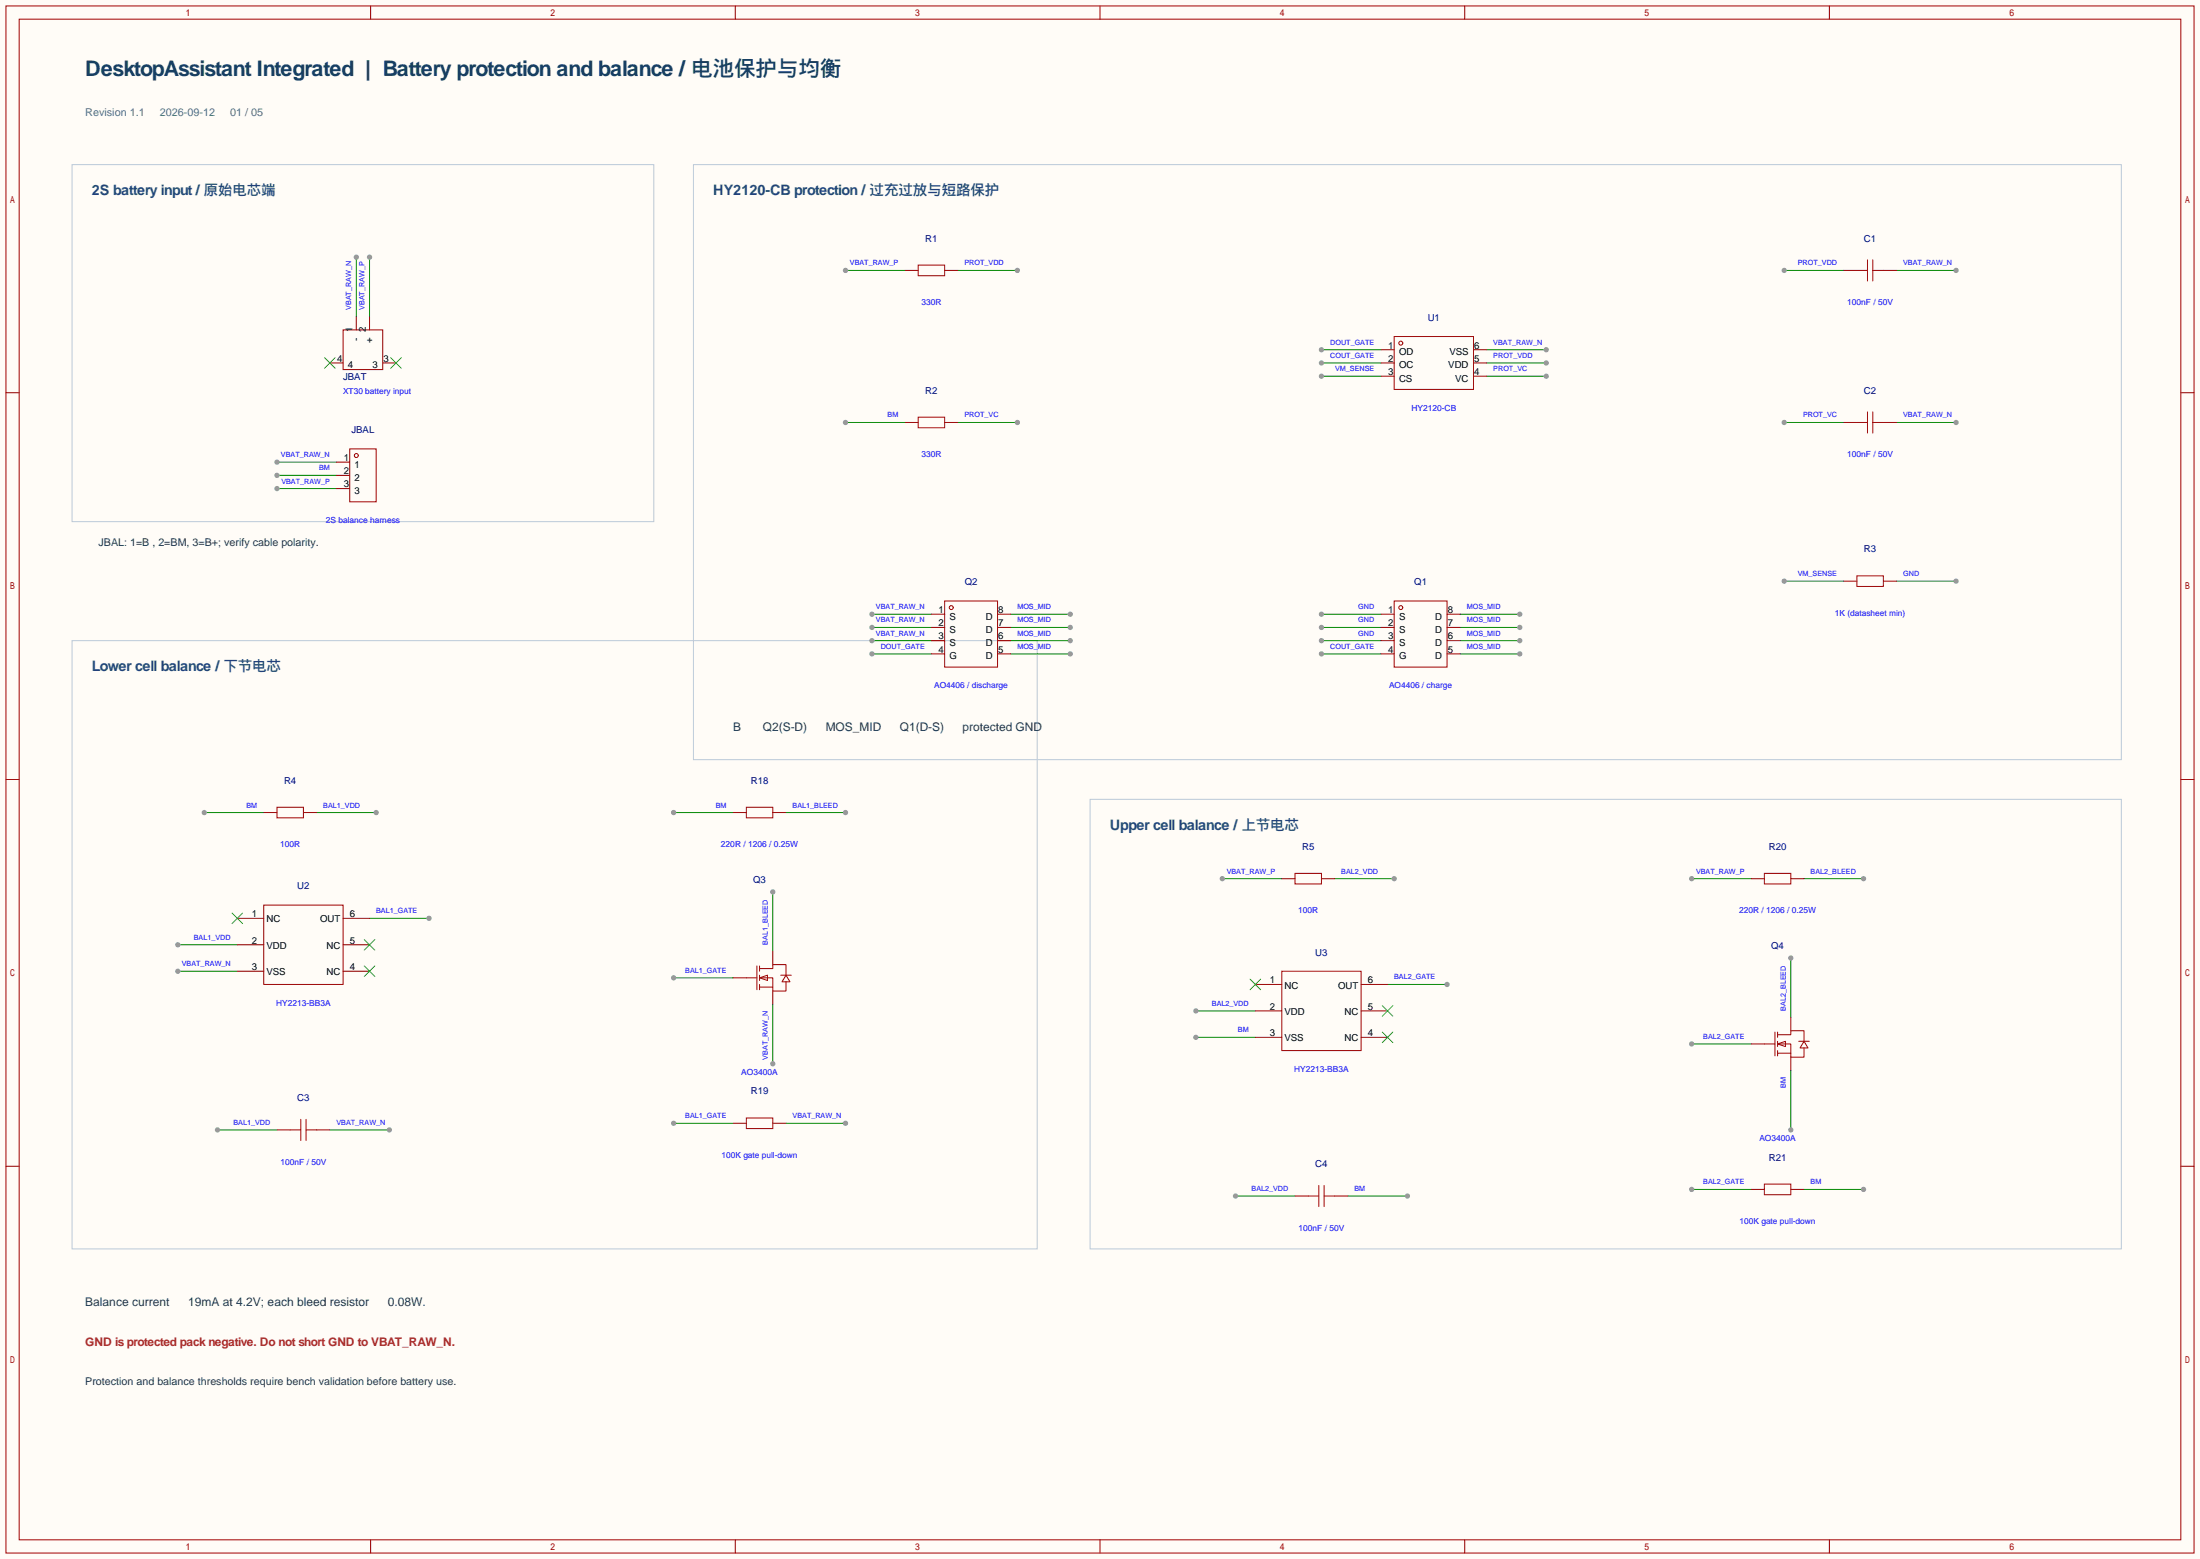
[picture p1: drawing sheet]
<svg xmlns="http://www.w3.org/2000/svg" width="423mm" height="299mm" viewBox="0 0 423 299" stroke-linecap="round" stroke-linejoin="round" font-family="sans-serif">
<path d="M0 0h422.7v299.5h-422.7z" fill="#fffcf7"/>
<path d="M13.8 31.6h111.8v68.6h-111.8zM133.2 31.6h274.3v114.3h-274.3zM13.8 123.1h185.5v116.8h-185.5zM209.4 153.5h198.1v86.4h-198.1z" fill="none" stroke="#bac9d9" stroke-width=".19"/>
<g fill="none" stroke="#a10000" stroke-width=".19">
<path d="M1.1 1.1h420.4v297.2h-420.4zM3.7 3.7h415.3v292.1h-415.3zM71.2 1.1v2.6M141.3 1.1v2.6M211.3 1.1v2.6M281.4 1.1v2.6M351.5 1.1v2.6M1.1 75.4h2.6M419 75.4h2.5M1.1 149.7h2.6M419 149.7h2.5M1.1 224h2.6"/>
<path d="M419 224h2.5M71.2 295.8v2.5M141.3 295.8v2.5M211.3 295.8v2.5M281.4 295.8v2.5M351.5 295.8v2.5"/>
</g>
<path d="M253.9 123.1h11.4" fill="none" stroke="#008700" stroke-width=".19"/>
<circle cx="253.9" cy="123.1" r=".51" fill="#999"/>
<path d="M39.2 156.1h11.5" fill="none" stroke="#008700" stroke-width=".19"/>
<circle cx="39.2" cy="156.1" r=".51" fill="#999"/>
<path d="M253.9 125.6h11.4" fill="none" stroke="#008700" stroke-width=".19"/>
<circle cx="253.9" cy="125.6" r=".51" fill="#999"/>
<path d="M63.4 217h11.4" fill="none" stroke="#008700" stroke-width=".19"/>
<circle cx="74.8" cy="217" r=".51" fill="#999"/>
<path d="M151 156.1h11.4" fill="none" stroke="#008700" stroke-width=".19"/>
<circle cx="162.4" cy="156.1" r=".51" fill="#999"/>
<path d="M266.6 189.1h11.4" fill="none" stroke="#008700" stroke-width=".19"/>
<circle cx="278" cy="189.1" r=".51" fill="#999"/>
<path d="M34.2 181.5h11.4" fill="none" stroke="#008700" stroke-width=".19"/>
<circle cx="34.2" cy="181.5" r=".51" fill="#999"/>
<path d="M60.8 156.1h11.5" fill="none" stroke="#008700" stroke-width=".19"/>
<circle cx="72.3" cy="156.1" r=".51" fill="#999"/>
<path d="M253.9 120.5h11.4" fill="none" stroke="#008700" stroke-width=".19"/>
<circle cx="253.9" cy="120.5" r=".51" fill="#999"/>
<path d="M71 176.4h11.4" fill="none" stroke="#008700" stroke-width=".19"/>
<circle cx="82.4" cy="176.4" r=".51" fill="#999"/>
<path d="M129.4 187.8h11.4" fill="none" stroke="#008700" stroke-width=".19"/>
<circle cx="129.4" cy="187.8" r=".51" fill="#999"/>
<path d="M151 215.8h11.4" fill="none" stroke="#008700" stroke-width=".19"/>
<circle cx="162.4" cy="215.8" r=".51" fill="#999"/>
<path d="M148.5 171.3v11.5" fill="none" stroke="#008700" stroke-width=".19"/>
<circle cx="148.5" cy="171.3" r=".51" fill="#999"/>
<path d="M325 200.5h11.4" fill="none" stroke="#008700" stroke-width=".19"/>
<circle cx="325" cy="200.5" r=".51" fill="#999"/>
<path d="M325 168.8h11.4" fill="none" stroke="#008700" stroke-width=".19"/>
<circle cx="325" cy="168.8" r=".51" fill="#999"/>
<path d="M344 184v11.5" fill="none" stroke="#008700" stroke-width=".19"/>
<circle cx="344" cy="184" r=".51" fill="#999"/>
<path d="M41.8 217h11.4" fill="none" stroke="#008700" stroke-width=".19"/>
<circle cx="41.8" cy="217" r=".51" fill="#999"/>
<path d="M285.6 69.7h11.5" fill="none" stroke="#008700" stroke-width=".19"/>
<circle cx="297.1" cy="69.7" r=".51" fill="#999"/>
<path d="M184 51.9h11.5" fill="none" stroke="#008700" stroke-width=".19"/>
<circle cx="195.5" cy="51.9" r=".51" fill="#999"/>
<path d="M184 81.2h11.5" fill="none" stroke="#008700" stroke-width=".19"/>
<circle cx="195.5" cy="81.2" r=".51" fill="#999"/>
<path d="M364.4 51.9h11.4" fill="none" stroke="#008700" stroke-width=".19"/>
<circle cx="375.8" cy="51.9" r=".51" fill="#999"/>
<path d="M364.4 81.2h11.4" fill="none" stroke="#008700" stroke-width=".19"/>
<circle cx="375.8" cy="81.2" r=".51" fill="#999"/>
<path d="M259 229.7h11.4" fill="none" stroke="#008700" stroke-width=".19"/>
<circle cx="270.4" cy="229.7" r=".51" fill="#999"/>
<path d="M194.2 118h11.4" fill="none" stroke="#008700" stroke-width=".19"/>
<circle cx="205.6" cy="118" r=".51" fill="#999"/>
<path d="M253.9 118h11.4" fill="none" stroke="#008700" stroke-width=".19"/>
<circle cx="253.9" cy="118" r=".51" fill="#999"/>
<path d="M229.7 194.2h11.5" fill="none" stroke="#008700" stroke-width=".19"/>
<circle cx="229.7" cy="194.2" r=".51" fill="#999"/>
<path d="M229.7 199.3h11.5" fill="none" stroke="#008700" stroke-width=".19"/>
<circle cx="229.7" cy="199.3" r=".51" fill="#999"/>
<path d="M234.8 168.8h11.5" fill="none" stroke="#008700" stroke-width=".19"/>
<circle cx="234.8" cy="168.8" r=".51" fill="#999"/>
<path d="M344 205.6v11.4" fill="none" stroke="#008700" stroke-width=".19"/>
<circle cx="344" cy="217" r=".51" fill="#999"/>
<path d="M346.6 228.5h11.4" fill="none" stroke="#008700" stroke-width=".19"/>
<circle cx="358" cy="228.5" r=".51" fill="#999"/>
<path d="M129.4 215.8h11.4" fill="none" stroke="#008700" stroke-width=".19"/>
<circle cx="129.4" cy="215.8" r=".51" fill="#999"/>
<path d="M148.5 192.9v11.4" fill="none" stroke="#008700" stroke-width=".19"/>
<circle cx="148.5" cy="204.3" r=".51" fill="#999"/>
<path d="M68.5 49.4v11.4" fill="none" stroke="#008700" stroke-width=".19"/>
<circle cx="68.5" cy="49.4" r=".51" fill="#999"/>
<path d="M71 49.4v11.4" fill="none" stroke="#008700" stroke-width=".19"/>
<circle cx="71" cy="49.4" r=".51" fill="#999"/>
<path d="M53.2 88.8h11.4" fill="none" stroke="#008700" stroke-width=".19"/>
<circle cx="53.2" cy="88.8" r=".51" fill="#999"/>
<path d="M53.2 91.3h11.4" fill="none" stroke="#008700" stroke-width=".19"/>
<circle cx="53.2" cy="91.3" r=".51" fill="#999"/>
<path d="M53.2 93.9h11.4" fill="none" stroke="#008700" stroke-width=".19"/>
<circle cx="53.2" cy="93.9" r=".51" fill="#999"/>
<path d="M253.9 67.2h11.4" fill="none" stroke="#008700" stroke-width=".19"/>
<circle cx="253.9" cy="67.2" r=".51" fill="#999"/>
<path d="M253.9 69.7h11.4" fill="none" stroke="#008700" stroke-width=".19"/>
<circle cx="253.9" cy="69.7" r=".51" fill="#999"/>
<path d="M253.9 72.3h11.4" fill="none" stroke="#008700" stroke-width=".19"/>
<circle cx="253.9" cy="72.3" r=".51" fill="#999"/>
<path d="M285.6 72.3h11.5" fill="none" stroke="#008700" stroke-width=".19"/>
<circle cx="297.1" cy="72.3" r=".51" fill="#999"/>
<path d="M237.4 229.7h11.4" fill="none" stroke="#008700" stroke-width=".19"/>
<circle cx="237.4" cy="229.7" r=".51" fill="#999"/>
<path d="M285.6 67.2h11.5" fill="none" stroke="#008700" stroke-width=".19"/>
<circle cx="297.1" cy="67.2" r=".51" fill="#999"/>
<path d="M325 228.5h11.4" fill="none" stroke="#008700" stroke-width=".19"/>
<circle cx="325" cy="228.5" r=".51" fill="#999"/>
<path d="M162.4 51.9h11.5" fill="none" stroke="#008700" stroke-width=".19"/>
<circle cx="162.4" cy="51.9" r=".51" fill="#999"/>
<path d="M346.6 168.8h11.4" fill="none" stroke="#008700" stroke-width=".19"/>
<circle cx="358" cy="168.8" r=".51" fill="#999"/>
<path d="M162.4 81.2h11.5" fill="none" stroke="#008700" stroke-width=".19"/>
<circle cx="162.4" cy="81.2" r=".51" fill="#999"/>
<path d="M256.4 168.8h11.4" fill="none" stroke="#008700" stroke-width=".19"/>
<circle cx="267.8" cy="168.8" r=".51" fill="#999"/>
<path d="M342.8 51.9h11.4" fill="none" stroke="#008700" stroke-width=".19"/>
<circle cx="342.8" cy="51.9" r=".51" fill="#999"/>
<path d="M129.4 156.1h11.4" fill="none" stroke="#008700" stroke-width=".19"/>
<circle cx="129.4" cy="156.1" r=".51" fill="#999"/>
<path d="M342.8 81.2h11.4" fill="none" stroke="#008700" stroke-width=".19"/>
<circle cx="342.8" cy="81.2" r=".51" fill="#999"/>
<path d="M364.4 111.6h11.4" fill="none" stroke="#008700" stroke-width=".19"/>
<circle cx="375.8" cy="111.6" r=".51" fill="#999"/>
<path d="M342.8 111.6h11.4" fill="none" stroke="#008700" stroke-width=".19"/>
<circle cx="342.8" cy="111.6" r=".51" fill="#999"/>
<path d="M34.2 186.6h11.4" fill="none" stroke="#008700" stroke-width=".19"/>
<circle cx="34.2" cy="186.6" r=".51" fill="#999"/>
<path d="M194.2 120.5h11.4" fill="none" stroke="#008700" stroke-width=".19"/>
<circle cx="205.6" cy="120.5" r=".51" fill="#999"/>
<path d="M194.2 123.1h11.4" fill="none" stroke="#008700" stroke-width=".19"/>
<circle cx="205.6" cy="123.1" r=".51" fill="#999"/>
<path d="M194.2 125.6h11.4" fill="none" stroke="#008700" stroke-width=".19"/>
<circle cx="205.6" cy="125.6" r=".51" fill="#999"/>
<path d="M167.5 125.6h11.4" fill="none" stroke="#008700" stroke-width=".19"/>
<circle cx="167.5" cy="125.6" r=".51" fill="#999"/>
<path d="M167.5 123.1h11.4" fill="none" stroke="#008700" stroke-width=".19"/>
<circle cx="167.5" cy="123.1" r=".51" fill="#999"/>
<path d="M167.5 120.5h11.4" fill="none" stroke="#008700" stroke-width=".19"/>
<circle cx="167.5" cy="120.5" r=".51" fill="#999"/>
<path d="M167.5 118h11.4" fill="none" stroke="#008700" stroke-width=".19"/>
<circle cx="167.5" cy="118" r=".51" fill="#999"/>
<path d="M280.5 118h11.5" fill="none" stroke="#008700" stroke-width=".19"/>
<circle cx="292" cy="118" r=".51" fill="#999"/>
<path d="M280.5 120.5h11.5" fill="none" stroke="#008700" stroke-width=".19"/>
<circle cx="292" cy="120.5" r=".51" fill="#999"/>
<path d="M280.5 123.1h11.5" fill="none" stroke="#008700" stroke-width=".19"/>
<circle cx="292" cy="123.1" r=".51" fill="#999"/>
<path d="M280.5 125.6h11.5" fill="none" stroke="#008700" stroke-width=".19"/>
<circle cx="292" cy="125.6" r=".51" fill="#999"/>
<g fill="none" stroke="#870000" stroke-width=".19">
<path d="M173.9 51.9h2.5M181.5 51.9h2.5M354.2 51.9h2.5M361.8 51.9h2.6M63.4 69.7h2.5M68.5 60.8v2.6M71 60.8v2.6M73.5 69.7h2.6M265.3 67.2h2.5M265.3 69.7h2.5M265.3 72.3h2.5M283.1 67.2h2.5"/>
<path d="M283.1 69.7h2.5M283.1 72.3h2.5M64.6 88.8h2.6M64.6 91.3h2.6M64.6 93.9h2.6M173.9 81.2h2.5M181.5 81.2h2.5M354.2 81.2h2.5M361.8 81.2h2.6M178.9 118h2.6M191.6 118h2.6M265.3 118h2.5"/>
<path d="M278 118h2.5M354.2 111.6h2.5M361.8 111.6h2.6M178.9 120.5h2.6M178.9 123.1h2.6M178.9 125.6h2.6M191.6 120.5h2.6M191.6 123.1h2.6M191.6 125.6h2.6M265.3 120.5h2.5M265.3 123.1h2.5M265.3 125.6h2.5"/>
<path d="M278 120.5h2.5M278 123.1h2.5M278 125.6h2.5M50.7 156.1h2.5M58.3 156.1h2.5M140.8 156.1h2.6M148.5 156.1h2.5M45.6 176.4h5.1M65.9 176.4h5.1M246.3 168.8h2.5M253.9 168.8h2.5M336.4 168.8h2.6"/>
<path d="M344 168.8h2.6M45.6 181.5h5.1M45.6 186.6h5.1M65.9 181.5h5.1M65.9 186.6h5.1M140.8 187.8h2.6M148.5 182.8v2.5M148.5 190.4v2.5M241.2 189.1h5.1M241.2 194.2h5.1M241.2 199.3h5.1M261.5 189.1h5.1"/>
<path d="M261.5 194.2h5.1M261.5 199.3h5.1M344 195.5v2.5M53.2 217h2.6M60.8 217h2.6M140.8 215.8h2.6M148.5 215.8h2.5M336.4 200.5h2.6M344 203.1v2.5M248.8 229.7h2.5M256.4 229.7h2.6M336.4 228.5h2.6"/>
<path d="M344 228.5h2.6"/>
</g>
<g fill="none" stroke="#a10000" stroke-width=".19">
<path d="M176.4 50.9h5.1v2.1h-5.1zM356.7 51.9h2.1M358.8 49.9v4.1M359.8 49.9v4.1M359.8 51.9h2M65.9 63.4h7.6v7.6h-7.6zM267.8 64.6h15.3v10.2h-15.3zM358.8 79.1v4.1M359.8 79.1v4.1M67.2 86.2h5.1v10.2h-5.1zM176.4 80.1h5.1v2.1h-5.1zM356.7 81.2h2.1"/>
<path d="M359.8 81.2h2M181.5 115.4h10.1v12.7h-10.1zM267.8 115.4h10.2v12.7h-10.2zM356.7 110.6h5.1v2h-5.1zM53.2 155.1h5.1v2h-5.1zM143.4 155.1h5.1v2h-5.1zM50.7 173.9h15.2v15.2h-15.2zM248.8 167.8h5.1v2h-5.1zM339 167.8h5v2h-5zM143.4 187.8h2M145.4 185.5v4.6M145.9 187.8l1.5-.5v1z"/>
<path d="M145.9 186.1h2.6v-.8h2.5v2M145.9 187.8h2.6v2.6h2.5v-1.8M145.9 189.6h2.6M145.9 185.5v1.1M145.9 187.3v1M145.9 189.1v1M150 187.3h2M151 187.3l.8 1.3h-1.6zM246.3 186.6h15.2v15.2h-15.2zM341 198.2v4.6M341.5 198.8h2.5v-.8h2.6v2M341.5 198.2v1.1"/>
<path d="M55.8 217h2M57.8 215v4.1M58.8 217h2M58.8 215v4.1M143.4 214.8h5.1v2h-5.1zM339 200.5h2M341.5 200.5l1.5-.5v1zM341.5 200.5h2.5v2.6h2.6v-1.8M341.5 202.3h2.5M341.5 200v1M341.5 201.8v1M345.6 200h2"/>
<path d="M346.6 200l.7 1.3h-1.5zM251.3 229.7h2.1M253.4 227.7v4.1M254.4 229.7h2M254.4 227.7v4.1M339 227.5h5v2h-5z"/>
<circle cx="269.1" cy="65.9" r=".38"/>
<circle cx="68.5" cy="87.5" r=".38"/>
<circle cx="182.8" cy="116.7" r=".38"/>
<circle cx="269.1" cy="116.7" r=".38"/>
</g>
<g fill="none" stroke="#3c3" stroke-width=".19">
<path d="M62.4 68.7l2 2M64.4 68.7l-2 2M75.1 68.7l2 2M77.1 68.7l-2 2M44.6 175.4l2 2M46.6 175.4l-2 2M70 185.5l2 2.1M70 180.5l2 2M72 185.5l-2 2.1M72 180.5l-2 2M240.2 188.1l2 2M242.2 188.1l-2 2"/>
<path d="M265.6 198.2l2 2.1M265.6 193.2l2 2M267.6 198.2l-2 2.1M267.6 193.2l-2 2"/>
</g>
<text font-size="4.1" fill="#183f62" x="16.4" y="14.6">DesktopAssistant Integrated | Battery protection and balance / 电池保护与均衡</text>
<g font-size="2.8" fill="#214f78">
<text x="137" y="37.5">HY2120-CB protection / 过充过放与短路保护</text>
<text x="17.7" y="129">Lower cell balance / 下节电芯</text>
<text x="213.2" y="159.4">Upper cell balance / 上节电芯</text>
</g>
<text font-size="2.7" fill="#214f78" x="17.7" y="37.5">2S battery input / 原始电芯端</text>
<g font-size="2.3" fill="#26364a">
<text x="140.8" y="140.4">B</text>
<text x="146.6" y="140.4">Q2(S-D)</text>
<text x="158.6" y="140.4">MOS_MID</text>
<text x="172.9" y="140.4">Q1(D-S)</text>
<text x="184.9" y="140.4">protected GND</text>
<text x="16.4" y="250.9">Balance current</text>
<text x="36.1" y="250.9">19mA at 4.2V; each bleed resistor</text>
<text x="74.5" y="250.9">0.08W.</text>
</g>
<text font-size="2.3" fill="#a02c2c" x="16.4" y="258.5">GND is protected pack negative. Do not short GND to VBAT_RAW_N.</text>
<g font-size="2.1" fill="#576a7d">
<text x="16.4" y="22.3">Revision 1.1</text>
<text x="30.7" y="22.3">2026-09-12</text>
<text x="44.2" y="22.3">01 / 05</text>
</g>
<g font-size="2.1" fill="#26364a">
<text x="18.9" y="104.8">JBAL: 1=B , 2=BM, 3=B+; verify cable polarity.</text>
<text x="16.4" y="266.1">Protection and balance thresholds require bench validation before battery use.</text>
</g>
<g font-size="1.8" fill="#000080">
<text x="177.8" y="46.4">R1</text>
<text x="358.1" y="46.4">C1</text>
<text x="274.3" y="61.6">U1</text>
<text x="65.9" y="73.1">JBAT</text>
<text x="177.8" y="75.6">R2</text>
<text x="358.1" y="75.6">C2</text>
<text x="67.5" y="83.2">JBAL</text>
<text x="358.1" y="106.1">R3</text>
<text x="185.3" y="112.4">Q2</text>
<text x="271.7" y="112.4">Q1</text>
<text x="54.6" y="150.5">R4</text>
<text x="144.2" y="150.5">R18</text>
<text x="250.2" y="163.2">R5</text>
<text x="339.8" y="163.2">R20</text>
<text x="57.1" y="170.9">U2</text>
<text x="144.7" y="169.6">Q3</text>
<text x="252.7" y="183.6">U3</text>
<text x="340.3" y="182.3">Q4</text>
<text x="57.1" y="211.5">C3</text>
<text x="144.2" y="210.2">R19</text>
<text x="252.7" y="224.2">C4</text>
<text x="339.8" y="222.9">R21</text>
</g>
<g font-size="1.8">
<text x="67.7" y="63.7" transform="rotate(-90 67.7 63.7)">1</text>
<text x="69" y="65.4" transform="rotate(-90 69 65.4)">-</text>
<text x="70.3" y="63.7" transform="rotate(-90 70.3 63.7)">2</text>
<text x="71.5" y="65.9" transform="rotate(-90 71.5 65.9)">+</text>
<text x="64.8" y="69.5">4</text>
<text x="66.9" y="70.8">4</text>
<text x="71.6" y="70.8">3</text>
<text x="73.7" y="69.5">3</text>
<text x="266.7" y="67">1</text>
<text x="266.7" y="69.5">2</text>
<text x="268.8" y="68.2">OD</text>
<text x="268.8" y="70.8">OC</text>
<text x="278.2" y="70.8">VDD</text>
<text x="278.4" y="68.2">VSS</text>
<text x="283.2" y="69.5">5</text>
<text x="283.2" y="67">6</text>
<text x="266.7" y="72">3</text>
<text x="268.8" y="73.3">CS</text>
<text x="279.6" y="73.3">VC</text>
<text x="283.2" y="72">4</text>
<text x="66" y="88.5">1</text>
<text x="68.1" y="89.8">1</text>
<text x="66" y="91.1">2</text>
<text x="66" y="93.6">3</text>
<text x="68.1" y="92.4">2</text>
<text x="68.1" y="94.9">3</text>
<text x="180.3" y="117.8">1</text>
<text x="182.4" y="119">S</text>
<text x="189.4" y="119">D</text>
<text x="191.8" y="117.8">8</text>
<text x="266.7" y="117.8">1</text>
<text x="268.8" y="119">S</text>
<text x="275.7" y="119">D</text>
<text x="278.1" y="117.8">8</text>
<text x="180.3" y="125.4">4</text>
<text x="180.3" y="122.8">3</text>
<text x="180.3" y="120.3">2</text>
<text x="182.4" y="124.1">S</text>
<text x="182.4" y="121.6">S</text>
<text x="189.4" y="121.6">D</text>
<text x="189.4" y="124.1">D</text>
<text x="191.8" y="120.3">7</text>
<text x="191.8" y="122.8">6</text>
<text x="191.8" y="125.4">5</text>
<text x="266.7" y="125.4">4</text>
<text x="266.7" y="122.8">3</text>
<text x="266.7" y="120.3">2</text>
<text x="268.8" y="124.1">S</text>
<text x="268.8" y="121.6">S</text>
<text x="275.7" y="121.6">D</text>
<text x="275.7" y="124.1">D</text>
<text x="278.1" y="120.3">7</text>
<text x="278.1" y="122.8">6</text>
<text x="278.1" y="125.4">5</text>
<text x="182.4" y="126.6">G</text>
<text x="189.4" y="126.6">D</text>
<text x="268.8" y="126.6">G</text>
<text x="275.7" y="126.6">D</text>
<text x="48.4" y="176.2">1</text>
<text x="51.2" y="177.2">NC</text>
<text x="61.5" y="177.2">OUT</text>
<text x="67.2" y="176.2">6</text>
<text x="48.4" y="181.3">2</text>
<text x="51.2" y="182.3">VDD</text>
<text x="62.7" y="182.3">NC</text>
<text x="67.2" y="181.3">5</text>
<text x="48.4" y="186.3">3</text>
<text x="51.2" y="187.3">VSS</text>
<text x="62.7" y="187.3">NC</text>
<text x="67.2" y="186.3">4</text>
<text x="244" y="188.9">1</text>
<text x="246.8" y="189.9">NC</text>
<text x="257.1" y="189.9">OUT</text>
<text x="262.8" y="188.9">6</text>
<text x="244" y="194">2</text>
<text x="246.8" y="195">VDD</text>
<text x="258.3" y="195">NC</text>
<text x="262.8" y="194">5</text>
<text x="244" y="199">3</text>
<text x="246.8" y="200">VSS</text>
<text x="258.3" y="200">NC</text>
<text x="262.8" y="199">4</text>
</g>
<g font-size="1.6" fill="#00f">
<text x="177" y="58.6">330R</text>
<text x="354.9" y="58.6">100nF / 50V</text>
<text x="65.9" y="75.6">XT30 battery input</text>
<text x="271.2" y="78.9">HY2120-CB</text>
<text x="177" y="87.8">330R</text>
<text x="354.9" y="87.8">100nF / 50V</text>
<text x="62.6" y="100.5">2S balance harness</text>
<text x="352.5" y="118.3">1K (datasheet min)</text>
<text x="179.5" y="132.2">AO4406 / discharge</text>
<text x="266.9" y="132.2">AO4406 / charge</text>
<text x="53.8" y="162.7">100R</text>
<text x="138.5" y="162.7">220R / 1206 / 0.25W</text>
<text x="249.4" y="175.4">100R</text>
<text x="334.1" y="175.4">220R / 1206 / 0.25W</text>
<text x="53" y="193.2">HY2213-BB3A</text>
<text x="142.4" y="206.4">AO3400A</text>
<text x="248.6" y="205.9">HY2213-BB3A</text>
<text x="338" y="219.1">AO3400A</text>
<text x="53.9" y="223.7">100nF / 50V</text>
<text x="138.6" y="222.4">100K gate pull-down</text>
<text x="249.5" y="236.4">100nF / 50V</text>
<text x="334.2" y="235.1">100K gate pull-down</text>
</g>
<g font-size="1.4" fill="#00f">
<text x="163.3" y="51">VBAT_RAW_P</text>
<text x="185.3" y="51">PROT_VDD</text>
<text x="345.4" y="51">PROT_VDD</text>
<text x="365.6" y="51">VBAT_RAW_N</text>
<text x="67.5" y="59.6" transform="rotate(-90 67.5 59.6)">VBAT_RAW_N</text>
<text x="70" y="59.6" transform="rotate(-90 70 59.6)">VBAT_RAW_P</text>
<text x="255.6" y="66.2">DOUT_GATE</text>
<text x="255.6" y="68.8">COUT_GATE</text>
<text x="256.5" y="71.3">VM_SENSE</text>
<text x="286.9" y="68.8">PROT_VDD</text>
<text x="286.9" y="71.3">PROT_VC</text>
<text x="286.9" y="66.2">VBAT_RAW_N</text>
<text x="170.5" y="80.2">BM</text>
<text x="185.3" y="80.2">PROT_VC</text>
<text x="346.4" y="80.2">PROT_VC</text>
<text x="365.6" y="80.2">VBAT_RAW_N</text>
<text x="54" y="87.8">VBAT_RAW_N</text>
<text x="54.1" y="92.9">VBAT_RAW_P</text>
<text x="61.3" y="90.3">BM</text>
<text x="345.4" y="110.7">VM_SENSE</text>
<text x="365.6" y="110.7">GND</text>
<text x="168.3" y="119.6">VBAT_RAW_N</text>
<text x="168.3" y="117">VBAT_RAW_N</text>
<text x="195.5" y="117">MOS_MID</text>
<text x="195.5" y="119.6">MOS_MID</text>
<text x="261" y="119.6">GND</text>
<text x="261" y="117">GND</text>
<text x="281.8" y="117">MOS_MID</text>
<text x="281.8" y="119.6">MOS_MID</text>
<text x="168.3" y="122.1">VBAT_RAW_N</text>
<text x="169.2" y="124.6">DOUT_GATE</text>
<text x="195.5" y="122.1">MOS_MID</text>
<text x="195.5" y="124.6">MOS_MID</text>
<text x="255.6" y="124.6">COUT_GATE</text>
<text x="261" y="122.1">GND</text>
<text x="281.8" y="122.1">MOS_MID</text>
<text x="281.8" y="124.6">MOS_MID</text>
<text x="47.3" y="155.1">BM</text>
<text x="62.1" y="155.1">BAL1_VDD</text>
<text x="137.5" y="155.1">BM</text>
<text x="152.3" y="155.1">BAL1_BLEED</text>
<text x="235.7" y="167.8">VBAT_RAW_P</text>
<text x="257.7" y="167.8">BAL2_VDD</text>
<text x="325.8" y="167.8">VBAT_RAW_P</text>
<text x="347.9" y="167.8">BAL2_BLEED</text>
<text x="72.3" y="175.4">BAL1_GATE</text>
<text x="34.9" y="185.6">VBAT_RAW_N</text>
<text x="37.2" y="180.5">BAL1_VDD</text>
<text x="147.5" y="181.5" transform="rotate(-90 147.5 181.5)">BAL1_BLEED</text>
<text x="131.6" y="186.9">BAL1_GATE</text>
<text x="267.8" y="188.1">BAL2_GATE</text>
<text x="232.8" y="193.2">BAL2_VDD</text>
<text x="343.1" y="194.2" transform="rotate(-90 343.1 194.2)">BAL2_BLEED</text>
<text x="147.5" y="203.6" transform="rotate(-90 147.5 203.6)">VBAT_RAW_N</text>
<text x="237.8" y="198.3">BM</text>
<text x="327.2" y="199.6">BAL2_GATE</text>
<text x="343.1" y="209" transform="rotate(-90 343.1 209)">BM</text>
<text x="131.6" y="214.8">BAL1_GATE</text>
<text x="152.3" y="214.8">VBAT_RAW_N</text>
<text x="44.9" y="216.1">BAL1_VDD</text>
<text x="64.6" y="216.1">VBAT_RAW_N</text>
<text x="327.2" y="227.5">BAL2_GATE</text>
<text x="347.9" y="227.5">BM</text>
<text x="240.4" y="228.8">BAL2_VDD</text>
<text x="260.2" y="228.8">BM</text>
</g>
</svg>
